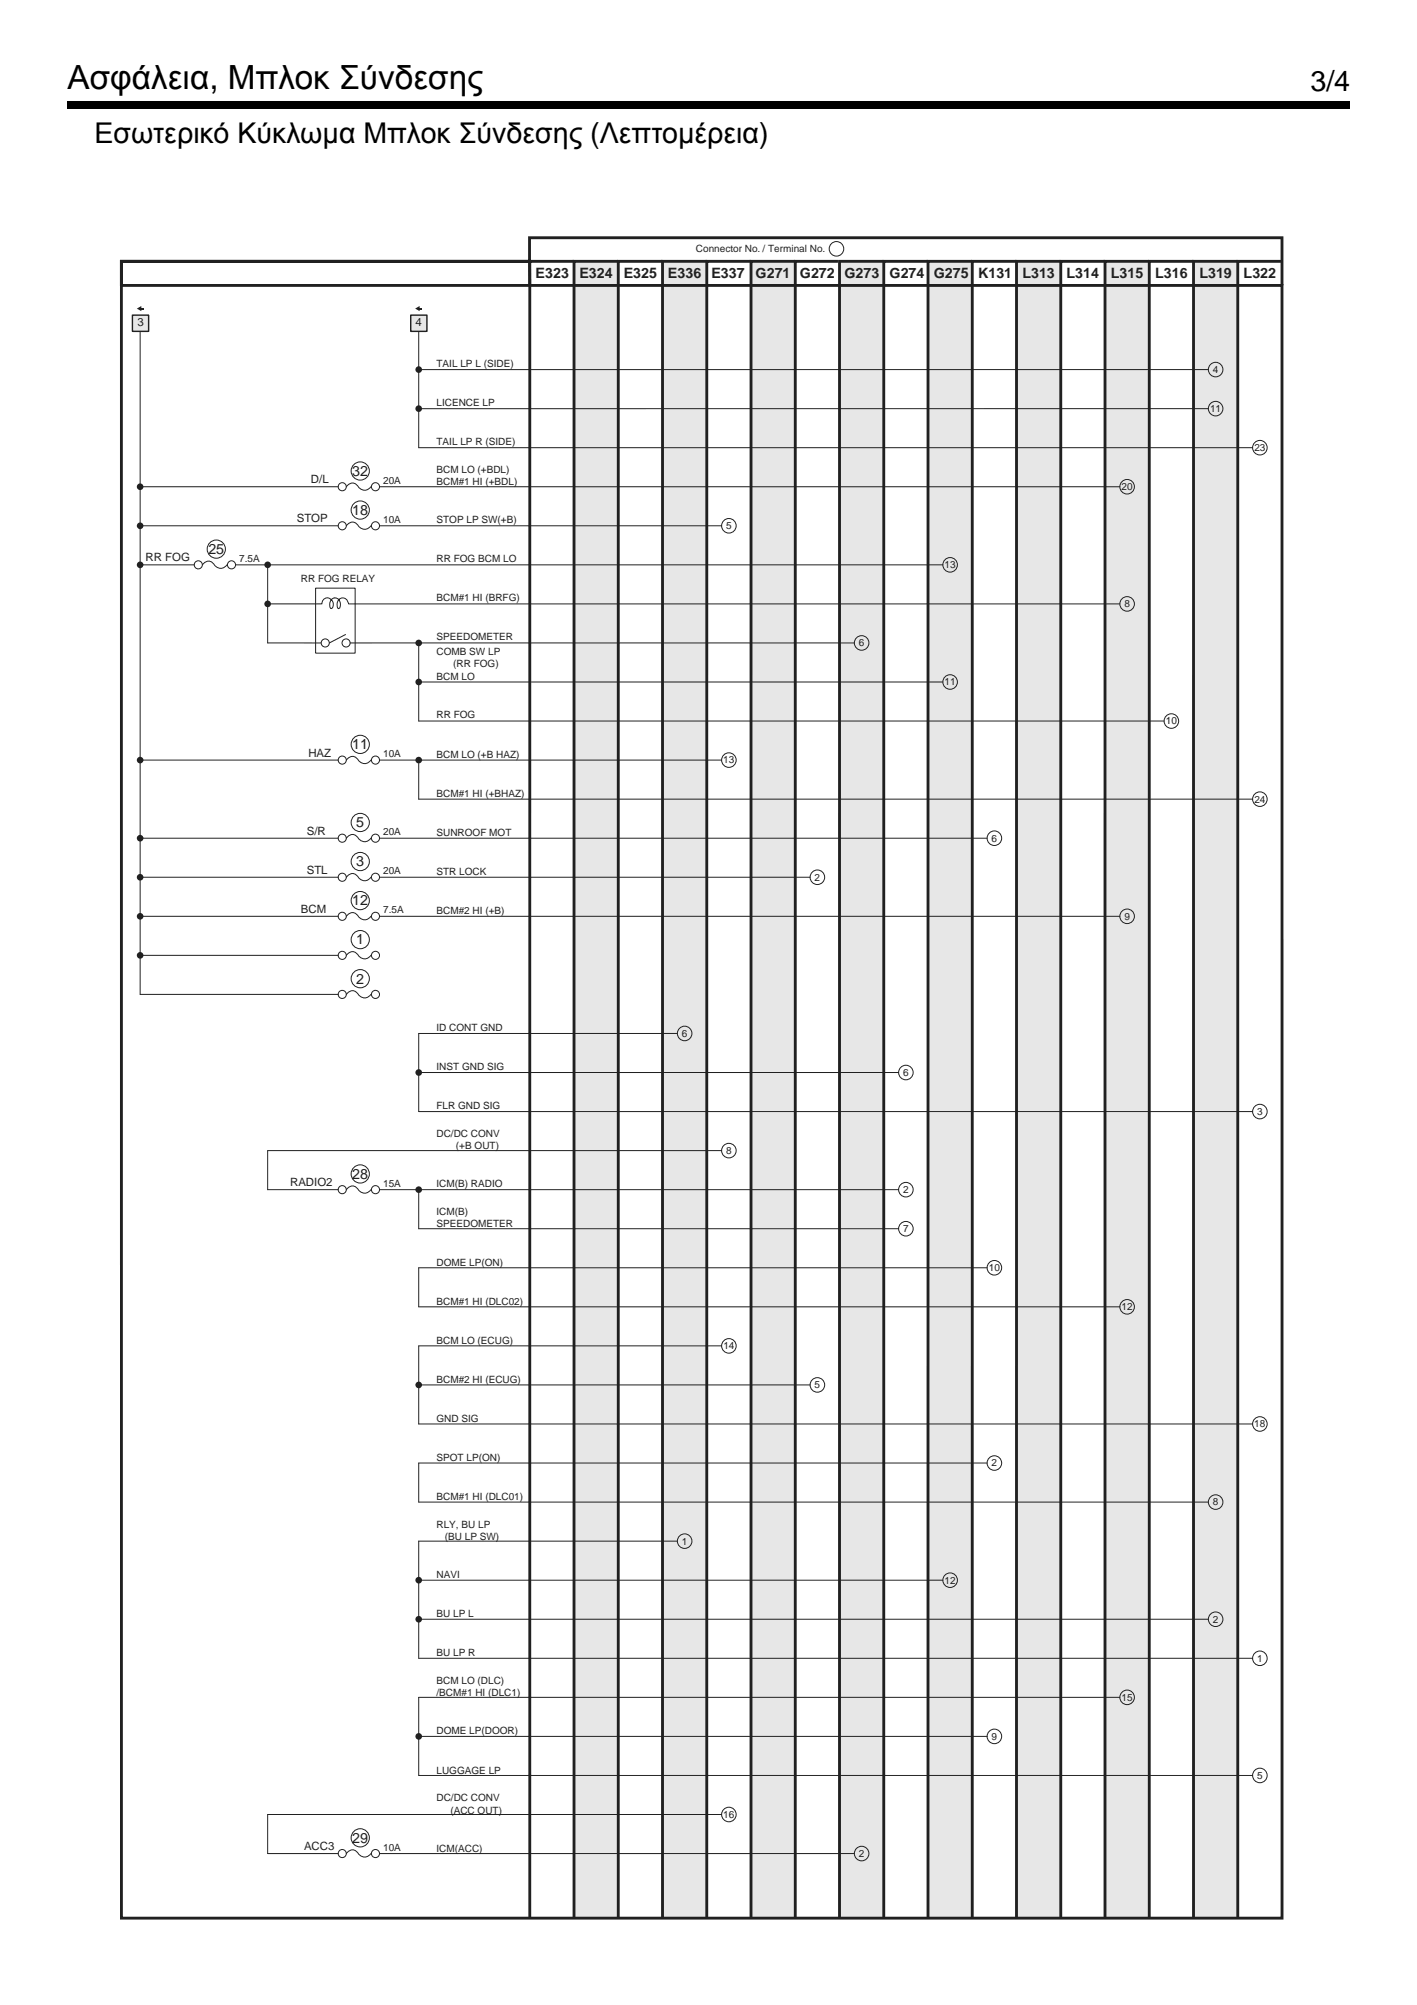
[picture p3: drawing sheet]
<svg xmlns="http://www.w3.org/2000/svg" width="210mm" height="297mm" viewBox="0 0 210 297" stroke-linecap="round" stroke-linejoin="round" font-family="sans-serif">
<path d="M10 15h190v1.1h-190z" fill="#000"/>
<path d="M10 35h190v260.2h-190z" fill="#fff"/>
<g fill="#e6e7e9">
<path d="M85 38.7h6.6v245.5h-6.6z"/>
<path d="M98.1 38.7h6.6v245.5h-6.6z"/>
<path d="M111.3 38.7h6.5v245.5h-6.6z"/>
<path d="M124.4 38.7h6.5v245.5h-6.5z"/>
<path d="M137.5 38.7h6.5v245.5h-6.5z"/>
<path d="M150.6 38.7h6.5v245.5h-6.5z"/>
<path d="M163.7 38.7h6.5v245.5h-6.5z"/>
<path d="M176.8 38.7h6.6v245.5h-6.6z"/>
</g>
<g fill="none" stroke="#231f20" stroke-width=".42">
<path d="M85 38.7h-6.5v245.5M91.6 38.7h-6.6v245.5M98.1 38.7h-6.5v245.5M104.7 38.7h-6.6v245.5M111.3 38.7h-6.6v245.5M117.8 38.7h-6.5l-.1 245.5M124.1 38.7h-6.3v245.5M130.9 38.7h-6.5v245.6M137.5 38.7h-6.6v245.5M144 38.7h-6.5v245.5M150.6 38.7h-6.6v245.5M157.1 38.7h-6.5v245.5"/>
<path d="M163.7 38.7h-6.6v245.5M170.2 38.7h-6.5v245.5M176.8 38.7h-6.6v245.5M183.4 38.7h-6.6v245.5M189.9 38.7h-6.5v245.5M18 42.3h171.9v241.9h-171.9zM78.5 42.3l-.1-3.6h-60.4v3.6v-3.6h60.4v-3.5h111.5v7.1"/>
</g>
<circle cx="123.9" cy="36.9" r="1.08" fill="none" stroke="#231f20" stroke-width=".15"/>
<g fill="#231f20">
<circle cx="62" cy="54.8" r=".49"/>
<circle cx="62" cy="60.5" r=".49"/>
<circle cx="62" cy="95.3" r=".49"/>
<circle cx="62" cy="101" r=".49"/>
</g>
<g fill="none" stroke="#231f20" stroke-width=".15">
<path d="M20.8 72.1h29.3M20.8 77.9h29.3M51.3 72.1a1.12 1.12 0 0 1 1.4-.4l.5 .6a1.11 1.11 0 0 0 1.7-.2M51.3 77.9a1.12 1.12 0 0 1 1.4-.4l.5 .6a1.11 1.11 0 0 0 1.7-.2M56.2 72.1h109.7M56.2 77.9h50.7M46.7 89.5h1a.84 .84 0 0 1 .8-.9 .84 .84 0 0 1 .9 .9l-.1 .4-.2 .3a.96 .96 0 0 1 .5-1.6 .94 .94 0 0 1 .8 .6 .94 .94 0 0 1-.2 1 .96 .96 0 0 1 .6-1.6 .96 .96 0 0 1 .8 .9h1M46.8 87.1h5.8v9.7h-5.8zM51.2 94l-2.4 1.2M51.3 112.6a1.12 1.12 0 0 1 1.4-.4l.5 .6a1.11 1.11 0 0 0 1.7-.2M56.2 112.6h50.7M51.3 124.2a1.12 1.12 0 0 1 1.4-.4l.5 .6a1.11 1.11 0 0 0 1.7-.2"/>
<path d="M51.3 130a1.12 1.12 0 0 1 1.4-.4l.5 .5a1.11 1.11 0 0 0 1.7-.1M56.2 124.2h90M56.2 130h63.8"/>
<circle cx="180.1" cy="54.8" r="1.08"/>
<circle cx="50.7" cy="77.9" r=".6"/>
<circle cx="50.7" cy="72.1" r=".6"/>
<circle cx="55.6" cy="77.9" r=".6"/>
<circle cx="55.6" cy="72.1" r=".6"/>
<circle cx="108" cy="77.9" r="1.08"/>
<circle cx="167" cy="72.1" r="1.08"/>
<circle cx="180.1" cy="60.5" r="1.08"/>
<circle cx="186.6" cy="66.3" r="1.08"/>
<circle cx="48.2" cy="95.3" r=".6"/>
<circle cx="51.3" cy="95.3" r=".6"/>
<circle cx="50.7" cy="112.6" r=".6"/>
<circle cx="55.6" cy="112.6" r=".6"/>
<circle cx="50.7" cy="124.2" r=".6"/>
<circle cx="50.7" cy="130" r=".6"/>
<circle cx="55.6" cy="124.2" r=".6"/>
<circle cx="55.6" cy="130" r=".6"/>
</g>
<g fill="#231f20">
<circle cx="20.8" cy="72.1" r=".49"/>
<circle cx="20.8" cy="77.9" r=".49"/>
</g>
<g fill="none" stroke="#231f20" stroke-width=".15">
<path d="M20.8 83.7h8M30 83.7a1.12 1.12 0 0 1 1.4-.4l.5 .6a1.11 1.11 0 0 0 1.7-.2M52.6 89.5h113.3M62 153.1h38.3M62 158.9h71.1M39.7 170.5h67.2M56.2 176.2h76.9M62 164.7h123.6M62 199.4h44.9M62 187.8h84.2M62 193.6h103.9M62 182h71.1"/>
<path d="M62 216.7h84.2M62 205.2h58M62 211h123.6M62 228.3h38.3M62 234.1h77.7M62 222.5h117M62 239.9h117M62 251.5h103.9M62 257.2h84.2M62 245.7h123.6M62 263h123.6"/>
<circle cx="29.4" cy="83.7" r=".6"/>
<circle cx="34.3" cy="83.7" r=".6"/>
<circle cx="127.6" cy="95.3" r="1.08"/>
<circle cx="140.7" cy="83.7" r="1.08"/>
<circle cx="167" cy="89.5" r="1.08"/>
<circle cx="108" cy="112.6" r="1.08"/>
<circle cx="140.7" cy="101" r="1.08"/>
<circle cx="173.5" cy="106.8" r="1.08"/>
<circle cx="186.6" cy="118.4" r="1.08"/>
<circle cx="121.1" cy="130" r="1.08"/>
<circle cx="147.3" cy="124.2" r="1.08"/>
<circle cx="167" cy="135.8" r="1.08"/>
<circle cx="101.4" cy="153.1" r="1.08"/>
<circle cx="134.2" cy="158.9" r="1.08"/>
<circle cx="108" cy="170.5" r="1.08"/>
<circle cx="134.2" cy="176.2" r="1.08"/>
<circle cx="186.6" cy="164.7" r="1.08"/>
<circle cx="108" cy="199.4" r="1.08"/>
<circle cx="134.2" cy="182" r="1.08"/>
<circle cx="147.3" cy="187.8" r="1.08"/>
<circle cx="167" cy="193.6" r="1.08"/>
<circle cx="121.1" cy="205.2" r="1.08"/>
<circle cx="147.3" cy="216.7" r="1.08"/>
<circle cx="186.6" cy="211" r="1.08"/>
<circle cx="101.4" cy="228.3" r="1.08"/>
<circle cx="140.7" cy="234.1" r="1.08"/>
<circle cx="180.1" cy="239.9" r="1.08"/>
<circle cx="180.1" cy="222.5" r="1.08"/>
<circle cx="147.3" cy="257.2" r="1.08"/>
<circle cx="167" cy="251.5" r="1.08"/>
<circle cx="186.6" cy="245.7" r="1.08"/>
<circle cx="186.6" cy="263" r="1.08"/>
</g>
<g fill="#231f20">
<circle cx="20.8" cy="83.7" r=".49"/>
<circle cx="20.8" cy="112.6" r=".49"/>
<circle cx="20.8" cy="124.2" r=".49"/>
</g>
<g fill="none" stroke="#231f20" stroke-width=".15">
<path d="M51.3 135.8a1.12 1.12 0 0 1 1.4-.4l.5 .5a1.11 1.11 0 0 0 1.7-.1M56.2 135.8h109.7M51.3 141.5a1.12 1.12 0 0 1 1.4-.4l.5 .6a1.11 1.11 0 0 0 1.7-.2M51.3 147.3a1.12 1.12 0 0 1 1.4-.4l.5 .6a1.11 1.11 0 0 0 1.7-.2M51.3 176.2a1.12 1.12 0 0 1 1.4-.3l.5 .5a1.11 1.11 0 0 0 1.7-.2"/>
<circle cx="50.7" cy="135.7" r=".6"/>
<circle cx="55.6" cy="135.7" r=".6"/>
<circle cx="50.7" cy="141.5" r=".6"/>
<circle cx="50.7" cy="147.3" r=".6"/>
<circle cx="55.6" cy="141.5" r=".6"/>
<circle cx="55.6" cy="147.3" r=".6"/>
<circle cx="50.7" cy="176.2" r=".6"/>
<circle cx="55.6" cy="176.2" r=".6"/>
</g>
<g fill="#231f20">
<circle cx="20.8" cy="130" r=".49"/>
<circle cx="20.8" cy="135.7" r=".49"/>
<circle cx="20.8" cy="141.5" r=".49"/>
</g>
<path d="M20.8 49.1v98.2" fill="none" stroke="#231f20" stroke-width=".15"/>
<g fill="#231f20">
<circle cx="39.6" cy="83.7" r=".49"/>
<circle cx="39.6" cy="89.5" r=".49"/>
</g>
<path d="M39.6 90v5.3M62 95.7v11.1" fill="none" stroke="#231f20" stroke-width=".15"/>
<g fill="#231f20">
<circle cx="62" cy="158.9" r=".49"/>
<circle cx="62" cy="176.2" r=".49"/>
<circle cx="62" cy="205.2" r=".49"/>
</g>
<path d="M62 153.1v11.6" fill="none" stroke="#231f20" stroke-width=".15"/>
<circle cx="62" cy="112.6" r=".49" fill="#231f20"/>
<g fill="none" stroke="#231f20" stroke-width=".15">
<path d="M62 49.1v17.2M39.6 84.2v5.3M62 113.1v5.3h123.5M39.6 170.5v5.7h10.5M62 176.7v5.3M62 187.8v5.8M62 199.4v11.6M51.3 274.6a1.12 1.12 0 0 1 1.4-.4l.5 .6a1.11 1.11 0 0 0 1.7-.2M56.2 274.6h70.4M106.9 268.8h-67.3v5.8h10.5"/>
<circle cx="50.7" cy="274.6" r=".6"/>
<circle cx="55.6" cy="274.6" r=".6"/>
<circle cx="108" cy="268.8" r="1.08"/>
<circle cx="127.6" cy="274.6" r="1.08"/>
</g>
<circle cx="62" cy="257.2" r=".49" fill="#231f20"/>
<path d="M62 251.5v11.5" fill="none" stroke="#231f20" stroke-width=".15"/>
<circle cx="62" cy="234.1" r=".49" fill="#231f20"/>
<path d="M62 228.3v17.4" fill="none" stroke="#231f20" stroke-width=".15"/>
<circle cx="62" cy="239.9" r=".49" fill="#231f20"/>
<path d="M62 216.7v5.8" fill="none" stroke="#231f20" stroke-width=".15"/>
<g fill="#231f20">
<path d="M20.3 45.7l.6-.4v.8z"/>
<path d="M20.7 45.6h.6v.2h-.6z"/>
</g>
<path d="M19.6 46.7h2.4v2.4h-2.4z" fill="#e7e8e9"/>
<path d="M19.6 46.7h2.4v2.4h-2.4z" fill="none" stroke="#231f20" stroke-width=".21"/>
<g fill="#231f20">
<path d="M61.5 45.7l.7-.4v.8z"/>
<path d="M62 45.6h.5v.2h-.5z"/>
</g>
<path d="M60.8 46.7h2.4v2.4h-2.4z" fill="#e7e8e9"/>
<path d="M60.8 46.7h2.4v2.4h-2.4z" fill="none" stroke="#231f20" stroke-width=".21"/>
<g fill="none" stroke="#231f20" stroke-width=".15">
<path d="M179 54.8h-116.5M62 66.3h123.5M179 60.5h-116.5M34.9 83.7h104.8M39.6 95.3h7.9M46.7 89.5h-6.6M62 95.3h-10.1M126.6 95.3h-64.1M21.2 112.6h28.9M62.5 101h77.2M172.4 106.8h-110.4M20.8 130h29.3"/>
<path d="M20.8 135.7h29.3M21.2 124.2h28.9M20.8 141.5h29.3M20.8 147.3h29.3"/>
<circle cx="53.4" cy="75.6" r="1.35"/>
<circle cx="53.4" cy="69.8" r="1.35"/>
<circle cx="32" cy="81.4" r="1.35"/>
<circle cx="53.4" cy="110.3" r="1.35"/>
<circle cx="53.4" cy="127.6" r="1.35"/>
<circle cx="53.4" cy="139.2" r="1.35"/>
<circle cx="53.4" cy="133.4" r="1.35"/>
<circle cx="53.4" cy="121.8" r="1.35"/>
<circle cx="53.4" cy="145" r="1.35"/>
<circle cx="53.4" cy="173.9" r="1.35"/>
<circle cx="53.4" cy="272.3" r="1.35"/>
</g>
<text font-size="4.9" x="10" y="13.2">Ασφάλεια, Μπλοκ Σύνδεσης</text>
<g font-size="4.2">
<text x="194.1" y="13.4">3/4</text>
<text x="14" y="21.2">Εσωτερικό Κύκλωμα Μπλοκ Σύνδεσης (Λεπτομέρεια)</text>
</g>
<g font-size="2.1" fill="#231f20">
<text x="79.3" y="41.2">E323</text>
<text x="85.8" y="41.2">E324</text>
<text x="92.4" y="41.2">E325</text>
<text x="98.9" y="41.2">E336</text>
<text x="105.4" y="41.2">E337</text>
<text x="111.9" y="41.2">G271</text>
<text x="118.5" y="41.2">G272</text>
<text x="125.1" y="41.2">G273</text>
<text x="131.8" y="41.2">G274 G275 K131</text>
<text x="151.4" y="41.2">L313</text>
<text x="158" y="41.2">L314</text>
<text x="164.6" y="41.2">L315</text>
<text x="171.1" y="41.2">L316</text>
<text x="177.7" y="41.2">L319</text>
<text x="184.2" y="41.2">L322</text>
<text x="52.2" y="70.5">32</text>
<text x="52.2" y="76.3">18</text>
<text x="30.9" y="82.1">25</text>
<text x="52.2" y="111">11</text>
<text x="52.8" y="122.6">5</text>
<text x="52.8" y="128.4">3</text>
<text x="52.2" y="134.1">12</text>
<text x="52.8" y="139.9">1</text>
<text x="52.8" y="145.7">2</text>
<text x="52.2" y="174.6">28</text>
<text x="52.2" y="273">29</text>
</g>
<g font-size="1.7" fill="#231f20">
<text x="20.3" y="48.3">3</text>
<text x="61.6" y="48.3">4</text>
<text x="46.1" y="71.6">D/L</text>
<text x="44" y="77.4">STOP</text>
<text x="21.6" y="83.2">RR FOG</text>
<text x="45.7" y="112.1">HAZ</text>
<text x="45.4" y="123.7">S/R</text>
<text x="45.4" y="129.5">STL</text>
<text x="44.6" y="135.2">BCM</text>
<text x="43" y="175.7">RADIO2</text>
<text x="45" y="274.1">ACC3</text>
</g>
<g font-size="1.5" fill="#231f20">
<text x="103.1" y="37.3">Connector No. / Terminal No.</text>
<text x="64.7" y="54.3">TAIL LP L (SIDE)</text>
<text x="179.7" y="55.3">4</text>
<text x="64.7" y="60.1">LICENCE LP</text>
<text x="64.7" y="65.9">TAIL LP R (SIDE)</text>
<text x="179.3" y="61">11</text>
<text x="56.8" y="71.7">20A</text>
<text x="64.7" y="70">BCM LO (+BDL)</text>
<text x="64.7" y="71.8">BCM#1 HI (+BDL)</text>
<text x="185.8" y="66.8">23</text>
<text x="56.8" y="77.4">10A</text>
<text x="64.7" y="77.5">STOP LP SW(+B)</text>
<text x="166.1" y="72.6">20</text>
<text x="35.4" y="83.2">7.5A</text>
<text x="64.7" y="83.3">RR FOG BCM LO</text>
<text x="107.6" y="78.4">5</text>
<text x="44.6" y="86.2">RR FOG RELAY</text>
<text x="64.7" y="89.1">BCM#1 HI (BRFG)</text>
<text x="139.9" y="84.2">13</text>
<text x="166.6" y="90">8</text>
<text x="64.7" y="94.9">SPEEDOMETER</text>
<text x="127.2" y="95.8">6</text>
<text x="64.7" y="97">COMB SW LP</text>
<text x="64.7" y="100.7">BCM LO</text>
<text x="67.1" y="98.9">(RR FOG)</text>
<text x="139.9" y="101.5">11</text>
<text x="64.7" y="106.4">RR FOG</text>
<text x="172.7" y="107.3">10</text>
<text x="56.8" y="112.2">10A</text>
<text x="64.7" y="112.2">BCM LO (+B HAZ)</text>
<text x="107.1" y="113.1">13</text>
<text x="64.7" y="118">BCM#1 HI (+BHAZ)</text>
<text x="185.8" y="118.9">24</text>
<text x="56.8" y="123.7">20A</text>
<text x="64.7" y="123.8">SUNROOF MOT</text>
<text x="146.9" y="124.7">6</text>
<text x="56.8" y="129.5">20A</text>
<text x="64.7" y="129.6">STR LOCK</text>
<text x="120.7" y="130.5">2</text>
<text x="56.8" y="135.3">7.5A</text>
<text x="64.7" y="135.4">BCM#2 HI (+B)</text>
<text x="166.6" y="136.3">9</text>
<text x="64.7" y="152.8">ID CONT GND</text>
<text x="101" y="153.6">6</text>
<text x="64.7" y="158.5">INST GND SIG</text>
<text x="133.8" y="159.4">6</text>
<text x="64.7" y="164.3">FLR GND SIG</text>
<text x="186.2" y="165.2">3</text>
<text x="64.7" y="168.4">DC/DC CONV</text>
<text x="67.5" y="170.3">(+B OUT)</text>
<text x="107.6" y="171">8</text>
<text x="56.8" y="175.8">15A</text>
<text x="64.7" y="175.9">ICM(B) RADIO</text>
<text x="133.8" y="176.8">2</text>
<text x="64.7" y="180">ICM(B)</text>
<text x="64.7" y="181.8">SPEEDOMETER</text>
<text x="133.8" y="182.5">7</text>
<text x="64.7" y="187.5">DOME LP(ON)</text>
<text x="146.5" y="188.3">10</text>
<text x="64.7" y="193.3">BCM#1 HI (DLC02)</text>
<text x="166.1" y="194.1">12</text>
<text x="64.7" y="199.1">BCM LO (ECUG)</text>
<text x="107.1" y="199.9">14</text>
<text x="64.7" y="204.9">BCM#2 HI (ECUG)</text>
<text x="120.7" y="205.7">5</text>
<text x="64.7" y="210.6">GND SIG</text>
<text x="185.8" y="211.5">18</text>
<text x="64.7" y="216.4">SPOT LP(ON)</text>
<text x="146.9" y="217.2">2</text>
<text x="64.7" y="222.2">BCM#1 HI (DLC01)</text>
<text x="64.7" y="226.3">RLY, BU LP</text>
<text x="179.7" y="223">8</text>
<text x="64.7" y="233.8">NAVI</text>
<text x="65.9" y="228.2">(BU LP SW)</text>
<text x="101" y="228.8">1</text>
<text x="64.7" y="239.6">BU LP L</text>
<text x="139.9" y="234.6">12</text>
<text x="64.7" y="245.4">BU LP R</text>
<text x="179.7" y="240.4">2</text>
<text x="64.7" y="249.5">BCM LO (DLC)</text>
<text x="64.7" y="251.3">/BCM#1 HI (DLC1)</text>
<text x="166.1" y="252">15</text>
<text x="186.2" y="246.2">1</text>
<text x="64.7" y="257">DOME LP(DOOR)</text>
<text x="146.9" y="257.7">9</text>
<text x="64.7" y="262.8">LUGGAGE LP</text>
<text x="186.2" y="263.5">5</text>
<text x="64.7" y="266.8">DC/DC CONV</text>
<text x="66.7" y="268.7">(ACC OUT)</text>
<text x="107.1" y="269.3">16</text>
<text x="56.8" y="274.2">10A</text>
<text x="64.7" y="274.3">ICM(ACC)</text>
<text x="127.2" y="275.1">2</text>
</g>
</svg>
